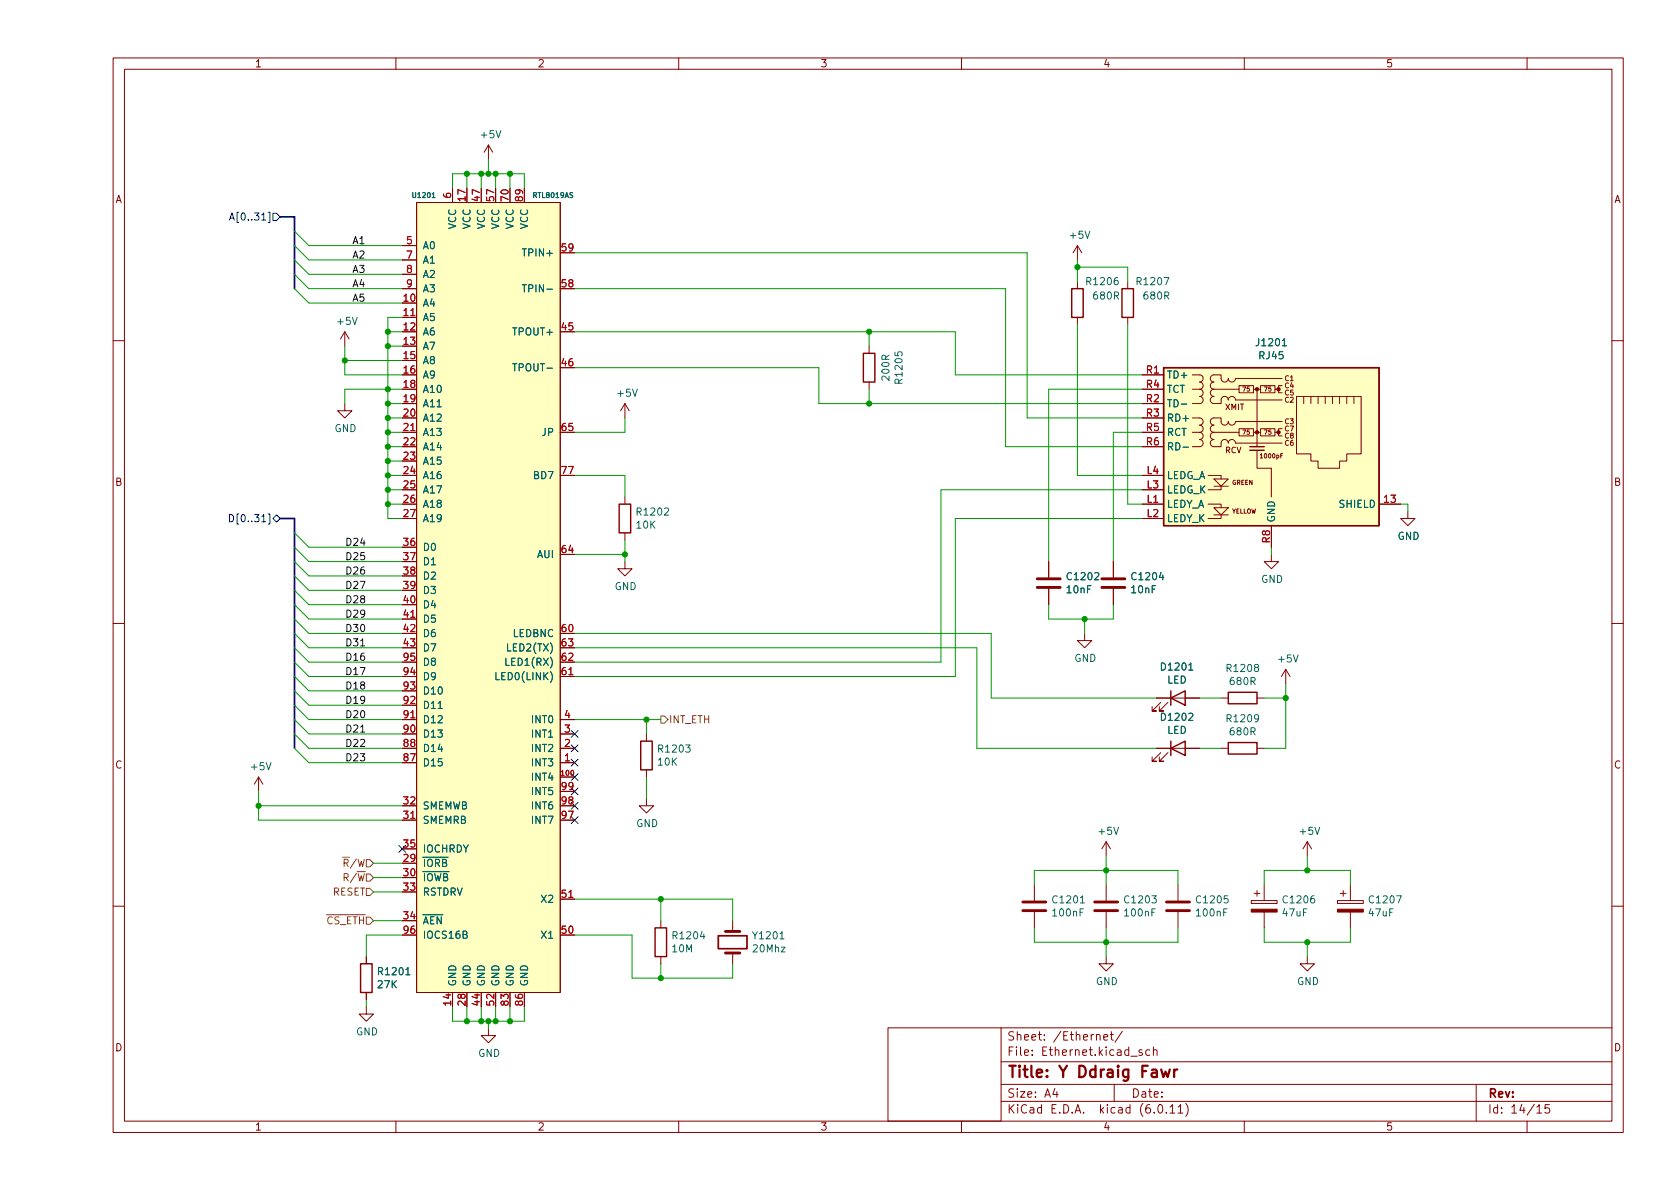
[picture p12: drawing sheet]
<svg xmlns="http://www.w3.org/2000/svg" width="297mm" height="210mm" viewBox="0 0 297 210" stroke-linecap="round" stroke-linejoin="round" font-family="sans-serif">
<g fill="none" stroke="#840000" stroke-width=".18">
<path d="M20 10.2h267v190.1h-267zM22 12.2h263v186.1h-263zM70 10.2v2M120 10.2v2M170 10.2v2M220 10.2v2M270 10.2v2M73.7 35.8h25.4v139.7h-25.4zM80 33.3v2.5M82.5 33.3v2.5M85.1 33.3v2.5M86.4 25.6l-.8 1.3"/>
<path d="M86.4 25.6v2.6M86.4 25.6l.7 1.3M87.6 33.3v2.5M90.2 33.3v2.5M92.7 33.3v2.5M61 58.7l-.8 1.2M61 58.7v2.5M61 58.7l.7 1.2M71.1 53.6h2.6M71.1 56.1h2.6M71.1 58.7h2.6M71.1 43.4h2.6"/>
<path d="M71.1 51h2.6M71.1 46h2.6M71.1 48.5h2.6M99.1 58.7h2.5M99.1 51h2.5M99.1 44.7h2.5M190.5 43.4v2.6M190.5 49.8v1.2M190.5 56.1v1.3M190.5 43.4l-.8 1.3M190.5 43.4l.8 1.3M199.4 49.8v1.2"/>
<path d="M199.4 56.1v1.3M20 60.2h2M61 71.4v1.2h1.2l-1.2 1.3-1.3-1.3h1.3M71.1 76.4h2.6M71.1 68.8h2.6M71.1 79h2.6M71.1 73.9h2.6M71.1 71.4h2.6M71.1 66.3h2.6M71.1 61.2h2.6M71.1 63.7h2.6M99.1 76.4h2.5"/>
<path d="M99.1 65h2.5M110.5 71.4v2.5M110.5 71.4l-.8 1.2M110.5 71.4l.8 1.2M153.7 61.2v1.3M153.7 67.6v1.2M201.9 76.4h3.8M201.9 68.8h3.8M201.9 79h3.8M201.9 73.9h3.8M201.9 71.4h3.8M201.9 66.3h3.8"/>
<path d="M210.8 73.9h1.3a.64 .64 0 0 1 .6 .6 .64 .64 0 0 1-.6 .7 .64 .64 0 0 1 .6 .6 .64 .64 0 0 1-.6 .6M210.8 66.3h1.3a.64 .64 0 0 1 .6 .6 .64 .64 0 0 1-.6 .7 .64 .64 0 0 1 .6 .6 .64 .64 0 0 1-.6 .6M210.8 76.4h1.3M210.8 68.8h1.3M212.1 76.4a.64 .64 0 0 1 .6 .7 .64 .64 0 0 1-.6 .6 .64 .64 0 0 1 .6 .7 .64 .64 0 0 1-.6 .6h-1.3M212.1 68.8a.64 .64 0 0 1 .6 .7 .64 .64 0 0 1-.6 .6 .64 .64 0 0 1 .6 .6 .64 .64 0 0 1-.6 .7h-1.3M214.6 76.4a.64 .64 0 0 0-.6 .7 .64 .64 0 0 0 .6 .6 .64 .64 0 0 0-.6 .7 .64 .64 0 0 0 .6 .6h1.3v-.6a.64 .64 0 0 1 .6-.7 .64 .64 0 0 1 .7 .7 .64 .64 0 0 1 .6-.7 .64 .64 0 0 1 .6 .7h8.3M214.6 68.8a.64 .64 0 0 0-.6 .7 .64 .64 0 0 0 .6 .6 .64 .64 0 0 0-.6 .6 .64 .64 0 0 0 .6 .7h1.3v-.7a.64 .64 0 0 1 .6-.6 .64 .64 0 0 1 .7 .6 .64 .64 0 0 1 .6-.6 .64 .64 0 0 1 .6 .6h8.3M214.6 76.4h4.5M214.6 68.8h4.5M219.1 75.8h2.5v1.3h-2.5zM219.1 68.2h2.5v1.3h-2.5z"/>
<path d="M221.6 76.4h1.3M221.6 68.8h1.3M222.2 79.6v3.2h2.6v5.1M222.2 68.8v10.2M222.9 75.8h2.5v1.3h-2.5zM222.9 68.2h2.5v1.3h-2.5zM225.4 76.4h.7M225.4 68.8h.7M226.7 75.8h-.6v1.3h.6M226.7 68.2h-.6v1.3h.6M226.7 74.5h-8.3a.64 .64 0 0 1-.6 .7 .64 .64 0 0 1-.6-.7 .64 .64 0 0 1-.7 .7 .64 .64 0 0 1-.6-.7v-.6h-1.3a.64 .64 0 0 0-.6 .6 .64 .64 0 0 0 .6 .7 .64 .64 0 0 0-.6 .6 .64 .64 0 0 0 .6 .6M226.7 66.9h-8.3a.64 .64 0 0 1-.6 .7 .64 .64 0 0 1-.6-.7 .64 .64 0 0 1-.7 .7 .64 .64 0 0 1-.6-.7v-.6h-1.3a.64 .64 0 0 0-.6 .6 .64 .64 0 0 0 .6 .7 .64 .64 0 0 0-.6 .6 .64 .64 0 0 0 .6 .6"/>
<path d="M229.2 70.1h11.5v10.2h-2.6v1.2h-1.2v1.3h-3.9v-1.3h-1.2v-1.2h-2.6zM230.5 70.1v1.3M231.8 70.1v1.3M233 70.1v1.3M234.3 70.1v1.3M235.6 70.1v1.3M236.9 70.1v1.3M238.1 70.1v1.3M239.4 70.1v1.3M285 60.2h2M71.1 89.1h2.6M71.1 91.7h2.6"/>
<path d="M71.1 86.6h2.6M71.1 84.1h2.6M71.1 81.5h2.6M71.1 96.8h2.6M71.1 99.3h2.6M99.1 84.1h2.5M99.1 98h2.5M110.5 99.3v1.3h1.3l-1.3 1.2-1.3-1.2h1.3M110.5 87.9v1.2M110.5 94.2v1.3M185.4 99.3v2.8M196.8 99.3v2.8"/>
<path d="M201.9 89.1h3.8M201.9 91.7h3.8M201.9 86.6h3.8M201.9 84.1h3.8M213.6 89.1h2.3v.7M213.6 84.1h2.3v.6M214.6 84.7h2.6l-1.3 1.3zM214.6 89.8h2.6l-1.3 1.3zM214.6 91.1h2.6M214.6 86h2.6M215.9 91.1v.6h-2.3M215.9 86v.6h-2.3"/>
<path d="M224.8 98v1.3h1.3l-1.3 1.3-1.3-1.3h1.3M224.8 93v3.8M226.4 80.6h.3M226.8 80.2h-.4v.8M243.8 89.1h3.8M248.9 90.4v1.3h1.3l-1.3 1.3-1.3-1.3h1.3M20 110.2h2M71.1 101.8h2.6M71.1 104.4h2.6M71.1 106.9h2.6M71.1 109.5h2.6M71.1 112h2.6"/>
<path d="M71.1 114.5h2.6M71.1 119.6h2.6M71.1 117.1h2.6M99.1 112h2.5M99.1 114.5h2.5M99.1 119.6h2.5M99.1 117.1h2.5M185.4 104.1v2.8M191.8 112v1.3h1.2l-1.2 1.2-1.3-1.2h1.3M196.8 104.1v2.8M227.3 118.4l-.7 1.2M227.3 118.4v2.5"/>
<path d="M227.3 118.4l.8 1.2M285 110.2h2M45.7 137.4l-.7 1.3M45.7 137.4v2.5M45.7 137.4l.8 1.3M71.1 132.3h2.6M71.1 134.9h2.6M71.1 129.8h2.6M71.1 127.2h2.6M71.1 124.7h2.6M71.1 122.2h2.6M99.1 132.3h2.5"/>
<path d="M99.1 134.9h2.5M99.1 137.4h2.5M99.1 129.8h2.5M99.1 127.2h2.5M99.1 139.9h2.5M114.3 129.8v1.3M114.3 136.1v1.3M204.5 132.3h7.6M204.5 123.4h7.6M205.2 133.1l-1.5 1.5h.8h-.8v-.7M205.2 124.2l-1.5 1.5h.8h-.8v-.7M206.5 133.1l-1.5 1.5h.7h-.7v-.7"/>
<path d="M206.5 124.2l-1.5 1.5h.7h-.7v-.7M215.9 132.3h1.3M215.9 123.4h1.3M222.2 132.3h1.3M222.2 123.4h1.3M71.1 152.6h2.6M71.1 155.2h2.6M71.1 145h2.6M71.1 142.5h2.6M71.1 157.7h2.6M71.1 150.1h2.6M99.1 145h2.5"/>
<path d="M99.1 142.5h2.5M99.1 159h2.5M114.3 141.2v1.3h1.3l-1.3 1.3-1.3-1.3h1.3M182.9 156.5v2.8M195.6 148.8l-.8 1.3M195.6 148.8v2.6M195.6 156.5v2.8M195.6 148.8l.7 1.3M208.3 156.5v2.8M221.2 159.3h4.6v.5h-4.6zM221.7 158h1.1M222.2 157.5v1"/>
<path d="M223.5 156.5v2.8M231.1 148.8l-.7 1.3M231.1 148.8v2.6M231.1 148.8l.8 1.3M236.5 159.3h4.5v.5h-4.5zM237 158h1M237.5 157.5v1M238.8 156.5v2.8M20 160.2h2M64.8 178v1.3h1.2l-1.2 1.3-1.3-1.3h1.3M64.8 169.2v1.2M64.8 175.5v1.3"/>
<path d="M71.1 162.8h2.6M71.1 165.3h2.6M80 175.5v2.5M82.5 175.5v2.5M85.1 175.5v2.5M87.6 175.5v2.5M90.2 175.5v2.5M92.7 175.5v2.5M99.1 165.3h2.5M116.8 162.8v1.3M116.8 169.2v1.2M129.5 162.8v1.9"/>
<path d="M129.5 168.5v1.9M182.9 161.3v2.8M195.6 169.2v1.2h1.2l-1.2 1.3-1.3-1.3h1.3M195.6 161.3v2.8M208.3 161.3v2.8M223.5 161.3v2.8M231.1 169.2v1.2h1.3l-1.3 1.3-1.2-1.3h1.2M238.8 161.3v2.8M285 160.2h2M70 198.3v2M86.4 181.9v1.2h1.2l-1.2 1.3-1.3-1.3h1.3M120 198.3v2"/>
<path d="M157 181.8h20v16.5h-20zM170 198.3v2M177 194.8h108M177 191.8h108M177 187.8h108M177 181.8h108M182.5 186.5v.1M182.5 185.7v.1M184.6 183.8v.1M184.6 183v.1M196.3 182.9h.6M196.5 182.4v1.3l.4 .2"/>
<path d="M197 191.8v3M198.4 182.4l-1.3 1.9M203.3 185.7l-.4-.1-.3 .3v.4l.1 .3h.6M203.9 185.8l.2-.2 .4 .1 .1 .9M203.9 185.1v1.5M209.6 195.1a1.72 1.72 0 0 1 0 2.3M220 198.3v2M261 191.8v6.5M270 198.3v2M273.9 195.3h-.7l-.1 .7 .3-.1 .5 .1 .1 .2-.1 .5-.2 .1-.6-.1"/>
</g>
<g fill="#ffffc2" stroke="#ffffc2" stroke-width=".18">
<path d="M205.7 65h38.1v28h-38.1z"/>
<path d="M73.7 35.8h25.4v139.7h-25.4z"/>
</g>
<g fill="none" stroke="#840000" stroke-width=".25">
<path d="M189.5 51h2v5.1h-2zM198.4 51h2v5.1h-2zM152.7 62.5h2v5.1h-2zM205.7 65h38.1v28h-38.1zM221 79.6h2.5M221 79h2.5M109.5 89.1h2v5.1h-2zM113.3 131.1h2v5h-2zM207 132.3l2.5-1.2v2.5zM207 123.4l2.5-1.2v2.5zM207 122.2v2.5M207 131.1v2.5"/>
<path d="M217.2 122.4h5v2.1h-5zM217.2 131.3h5v2h-5zM63.8 170.4h2v5.1h-2zM115.8 164.1h2.1v5.1h-2.1z"/>
</g>
<g fill="#840000" stroke="#840000" stroke-width=".25">
<circle cx="222.2" cy="76.4" r=".25"/>
<circle cx="222.2" cy="68.8" r=".25"/>
<circle cx="226.1" cy="76.4" r=".25"/>
<circle cx="226.1" cy="68.8" r=".25"/>
</g>
<g fill="none" stroke="#006464" stroke-width=".18">
<path d="M76.4 34.3l.3-.2v.8M76.4 34.9h.5M87.7 23.1l.4 1.3 .5-1.3M101.3 34.1h-.5a.37 .37 0 0 0 .4 .5v.3h-.4M62.3 56.1l.4 1.3 .5-1.3M96.7 51.1h1M191.8 40.9l.5 1.2 .4-1.2M197.6 49.1h-.4a.85 .85 0 0 0 0 1.3l.5-.2v-.4l-.2-.2h-.4l-.1 .2M205.8 49.1h.9l-.6 1.3M96.7 65.1h1M111.8 68.8l.5 1.3 .4-1.3M158.2 62.3v.6h.6l-.1-.1 .1-.5 .2-.1 .4 .1 .1 .1-.1 .5"/>
<path d="M208.9 71.5h.9M209.2 79.1h.9M226.7 60.2l.4-.3v1.2M226.7 61.1h.8M117.5 89.9l.5-.1 .2 .4-.8 .9h.8M97.3 118.8a1.46 1.46 0 0 1 0 1.9M97.3 116.2a1.46 1.46 0 0 1 0 1.9M193.6 101.4l.4-.1 .3 .3-.8 .9h.8M205.3 101.2l-.3 .9h.8M205.6 101.7v.8M210.2 117.6l.4-.4v1.3M210.2 118.5h.7"/>
<path d="M222 118l-.2-.2 .1-.2 .1-.1h.4l.1 .2v.2l-.6 .2-.1 .2 .1 .3 .1 .2 .4-.1 .1-.2v-.3l-.2-.2M228.7 115.8l.4 1.3 .4-1.3M47.1 134.9l.4 1.2 .4-1.2M77.5 125.3h.7M121.2 131.7h.8l-.4 .5 .4 .1v.6l-.2 .1-.6-.1M210.2 126.2l.5-.1 .2 .4-.8 .9h.8M222.5 126.9l-.2 .3-.4-.1-.1-.2 .1-.5h.4l.2 .1a.84 .84 0 0 1-.3 1.1h-.3M191 158.8l.4-.4v1.3M191 159.7h.7M196.9 146.3l.5 1.3 .4-1.3M203.7 158.4h.7l-.4 .5 .4 .1v.6l-.2 .1-.5-.1M217.1 158.4h-.6l-.1 .6 .2-.1h.4l.1 .2v.5l-.2 .1-.5-.1"/>
<path d="M232.3 158.4l-.3 .1a.85 .85 0 0 0 0 1.2l.4-.1 .1-.5-.3-.2h-.3l-.2 .2M232.5 146.3l.4 1.3 .4-1.3M246.9 158.4h.9l-.6 1.3M71.8 171.5l.3-.4v1.3M71.8 172.4h.7M74.8 161.8h3.5M124.1 164.7l-.3 .9h.8M124.4 165.2v.8M137.9 165.1l.4-.3v1.2M137.9 166h.7M138.1 167.5h.7l-.7 .8h.7M191.6 160.7h-.6v1.3"/>
<path d="M204.3 160.7h-.6v1.3M217 160.7h-.6v1.3"/>
</g>
<g fill="#840000" stroke="#840000" stroke-width=".18">
<path d="M236.5 160.8h4.5v.5h-4.5z"/>
<path d="M221.2 160.8h4.6v.5h-4.6z"/>
</g>
<path d="M127 165.5h5.1v2.3h-5.1z" fill="none" stroke="#840000" stroke-width=".3"/>
<path d="M183.4 103.9h4.1M183.4 102.4h4.1M194.8 103.9h4.1M194.8 102.4h4.1M180.8 159.5h4.1M193.5 159.5h4.1M206.2 159.5h4.1M128.3 164.7h2.5M128.3 168.5h2.5M180.8 161h4.1M193.5 161h4.1M206.2 161h4.1" fill="none" stroke="#840000" stroke-width=".51"/>
<path d="M72.6 55.8h.8M72.6 76.1h.8M72.6 109.2h.8M100.6 119.3h.7M72.6 126.9h.8M72.6 144.7h.8M100.6 158.7h.7" fill="none" stroke="#a90000" stroke-width=".18"/>
<g fill="none" stroke="#000084" stroke-width=".18">
<path d="M46.3 38.9h.7M47.4 37.5h.3v1.8h-.3M48.3 37.7h.6l.6 .6-.6 .7h-.6zM46.3 92.3h.7M47.4 90.9h.3v1.8h-.3M48.3 91.7l.6-.6 .6 .6-.6 .6zM101 134.3l1.2 1.2M101 139.3l1.2 1.3M101 136.8l1.2 1.2M101 131.7l1.2 1.2M101 129.2l1.2 1.2M102.2 134.3l-1.2 1.2"/>
<path d="M102.2 139.3l-1.2 1.3M102.2 136.8l-1.2 1.2M102.2 131.7l-1.2 1.2M102.2 129.2l-1.2 1.2M70.5 149.5l1.2 1.2M71.7 149.5l-1.2 1.2M101 141.9l1.2 1.2M101 144.4l1.2 1.2M102.2 141.9l-1.2 1.2M102.2 144.4l-1.2 1.2"/>
</g>
<path d="M116.8 126.6h.7l.6 .6-.6 .7h-.7zM60.5 151.6h1.3M64.8 157.1h.6l.6 .6-.6 .7h-.6zM57.7 161.8h6.9" fill="none" stroke="#725600" stroke-width=".18"/>
<path d="M63.8 114.2h.7M63.8 129.5h.7" fill="none" stroke="#0f0f0f" stroke-width=".18"/>
<path d="M49.5 38.3h2.6v12.7M49.5 91.7h2.6v40.6" fill="none" stroke="#000084" stroke-width=".3"/>
<g fill="none" stroke="#009600" stroke-width=".18">
<path d="M80 33.3v-2.6h12.7v2.6M82.5 30.7v2.6M85.1 30.7v2.6M86.4 28.2v2.5M87.6 30.7v2.6M90.2 30.7v2.6M52.1 46l2.5 2.5h16.5M52.1 40.9l2.5 2.5h16.5M52.1 43.4l2.5 2.6h16.5M52.1 48.5l2.5 2.5h16.5M52.1 51l2.5 2.6h16.5M68.6 58.7h2.5"/>
<path d="M71.1 56.1h-2.5v35.6h2.5M101.6 44.7h80v29.2h20.3M101.6 58.7h67.3v7.6h33M101.6 51h76.2v28h24.1M153.7 58.7v2.5M190.5 57.4v26.7h11.4M190.5 47.2h8.9v2.6M190.5 46v3.8M199.4 57.4v31.7h2.5M61 61.2v5.1h10.1M61 63.7h10.1M68.6 76.4h2.5"/>
<path d="M68.6 73.9h2.5M68.6 61.2h2.5M68.6 71.4h2.5M68.6 79h2.5M71.1 68.8h-10.1v2.6M101.6 65h43.2v6.4h57.1M110.5 73.9v2.5h-8.9M153.7 68.8v2.6M201.9 76.4h-5.1v22.9M201.9 68.8h-16.5v30.5M52.1 96.8l2.5 2.5h16.5M52.1 99.3l2.5 2.5h16.5"/>
<path d="M52.1 94.2l2.5 2.6h16.5M68.6 84.1h2.5M68.6 86.6h2.5M68.6 81.5h2.5M68.6 89.1h2.5M101.6 84.1h8.9v3.8M101.6 98h8.9M110.5 95.5v3.8M201.9 86.6h-35.5v30.5h-64.8M201.9 91.7h-33v27.9h-67.3M224.8 96.8v1.2M247.6 89.1h1.3v1.3"/>
<path d="M52.1 114.5l2.5 2.6h16.5M52.1 117.1l2.5 2.5h16.5M52.1 119.6l2.5 2.6h16.5M52.1 106.9l2.5 2.6h16.5M52.1 109.5l2.5 2.5h16.5M52.1 112l2.5 2.5h16.5M52.1 104.4l2.5 2.5h16.5M52.1 101.8l2.5 2.6h16.5M101.6 114.5h71.1v17.8h31.8M101.6 112h73.7v11.4h29.2M185.4 106.9v2.6h11.4v-2.6M191.8 109.5v2.5"/>
<path d="M45.7 139.9v5.1h25.4M52.1 129.8l2.5 2.5h16.5M52.1 132.3l2.5 2.6h16.5M52.1 124.7l2.5 2.5h16.5M52.1 122.2l2.5 2.5h16.5M52.1 127.2l2.5 2.6h16.5M101.6 127.2h15.2M114.3 127.2v2.6M114.3 137.4v3.8M212.1 132.3h3.8M212.1 123.4h3.8M223.5 123.4h3.8"/>
<path d="M227.3 120.9v11.4h-3.8M45.7 142.5h25.4M66 152.6h5.1M66 155.2h5.1M66 157.7h5.1M101.6 159h27.9v3.8M116.8 159v3.8M182.9 156.5v-2.6h25.4v2.6M195.6 151.4v5.1M223.5 156.5v-2.6h15.3v2.6M231.1 151.4v2.5M64.8 176.8v1.2"/>
<path d="M66 162.8h5.1M71.1 165.3h-6.3v3.9M80 178v2.6h12.7v-2.6M82.5 178v2.6M85.1 178v2.6M87.6 178v2.6M90.2 178v2.6M101.6 165.3h10.2v7.7h17.7v-2.6M116.8 170.4v2.6M182.9 164.1v2.5h25.4v-2.5M195.6 164.1v5.1M223.5 164.1v2.5h15.3v-2.5"/>
<path d="M231.1 166.6v2.6M86.4 180.6v1.3"/>
</g>
<g fill="#009600" stroke="#009600" stroke-width=".18">
<circle cx="68.6" cy="76.4" r=".46"/>
<circle cx="68.6" cy="79" r=".46"/>
<circle cx="68.6" cy="86.6" r=".46"/>
<circle cx="68.6" cy="84.1" r=".46"/>
<circle cx="68.6" cy="89.1" r=".46"/>
<circle cx="68.6" cy="71.4" r=".46"/>
<circle cx="68.6" cy="68.8" r=".46"/>
<circle cx="68.6" cy="73.9" r=".46"/>
<circle cx="110.5" cy="98" r=".46"/>
<circle cx="68.6" cy="81.5" r=".46"/>
<circle cx="45.7" cy="142.5" r=".46"/>
<circle cx="82.5" cy="180.6" r=".46"/>
<circle cx="85.1" cy="180.6" r=".46"/>
<circle cx="86.4" cy="180.6" r=".46"/>
<circle cx="61" cy="63.7" r=".46"/>
<circle cx="68.6" cy="61.2" r=".46"/>
<circle cx="68.6" cy="58.7" r=".46"/>
<circle cx="153.7" cy="71.4" r=".46"/>
<circle cx="191.8" cy="109.5" r=".46"/>
<circle cx="87.6" cy="180.6" r=".46"/>
<circle cx="90.2" cy="180.6" r=".46"/>
<circle cx="114.3" cy="127.2" r=".46"/>
<circle cx="116.8" cy="173" r=".46"/>
<circle cx="116.8" cy="159" r=".46"/>
<circle cx="90.2" cy="30.7" r=".46"/>
<circle cx="82.5" cy="30.7" r=".46"/>
<circle cx="85.1" cy="30.7" r=".46"/>
<circle cx="153.7" cy="58.7" r=".46"/>
<circle cx="87.6" cy="30.7" r=".46"/>
<circle cx="86.4" cy="30.7" r=".46"/>
<circle cx="190.5" cy="47.2" r=".46"/>
<circle cx="231.1" cy="166.6" r=".46"/>
<circle cx="195.6" cy="166.6" r=".46"/>
<circle cx="195.6" cy="153.9" r=".46"/>
<circle cx="227.3" cy="123.4" r=".46"/>
<circle cx="231.1" cy="153.9" r=".46"/>
</g>
<g font-size="2.8" fill="#840000">
<text x="178" y="191.2">Title:</text>
<text x="187.3" y="191.2">Y Ddraig</text>
<text x="202.4" y="191.2">Fawr</text>
</g>
<g font-size="2.1" fill="#840000">
<text x="178" y="184.5">Sheet:</text>
<text x="186.2" y="184.5">/Ethernet/</text>
<text x="178" y="187.2">File:</text>
<text x="184.1" y="187.2">Ethernet.kicad_sch</text>
<text x="178" y="197.4">KiCad</text>
<text x="178" y="194.6">Size:</text>
<text x="184.7" y="194.6">A4</text>
<text x="185.7" y="197.4">E.D.A.</text>
<text x="194.6" y="197.4">kicad</text>
<text x="200" y="194.6">Date:</text>
<text x="201.8" y="197.4">(6.0.11)</text>
<text x="263" y="194.6">Rev:</text>
<text x="263" y="197.4">Id:</text>
<text x="267.1" y="197.4">14/15</text>
</g>
<g font-size="1.8" fill="#840000">
<text x="45" y="12.3">1</text>
<text x="95" y="12.3">2</text>
<text x="145" y="12.3">3</text>
<text x="195" y="12.3">4</text>
<text x="245" y="12.3">5</text>
<text x="20.4" y="36.3">A</text>
<text x="285.4" y="36.3">A</text>
<text x="20.3" y="86.3">B</text>
<text x="285.3" y="86.3">B</text>
<text x="20.3" y="136.3">C</text>
<text x="285.3" y="136.3">C</text>
<text x="20.3" y="186.3">D</text>
<text x="285.3" y="186.3">D</text>
<text x="45" y="200.3">1</text>
<text x="95" y="200.3">2</text>
<text x="145" y="200.3">3</text>
<text x="195" y="200.3">4</text>
<text x="245" y="200.3">5</text>
</g>
<g font-size="1.8" fill="#006464">
<text x="84.7" y="24.8">+5V</text>
<text x="81" y="40.6" transform="rotate(-90 81 40.6)">VCC</text>
<text x="83.6" y="40.6" transform="rotate(-90 83.6 40.6)">VCC</text>
<text x="86.1" y="40.6" transform="rotate(-90 86.1 40.6)">VCC</text>
<text x="88.7" y="40.6" transform="rotate(-90 88.7 40.6)">VCC</text>
<text x="91.2" y="40.6" transform="rotate(-90 91.2 40.6)">VCC</text>
<text x="93.7" y="40.6" transform="rotate(-90 93.7 40.6)">VCC</text>
<text x="74.7" y="44.5">A0</text>
<text x="74.7" y="47">A1</text>
<text x="92.1" y="45.7">TPIN+</text>
<text x="188.9" y="42.6">+5V</text>
<text x="74.7" y="49.5">A2</text>
<text x="74.7" y="52.1">A3</text>
<text x="92.1" y="52.1">TPIN-</text>
<text x="191.8" y="50.8">R1206</text>
<text x="193" y="53.3">680R</text>
<text x="200.7" y="50.8">R1207</text>
<text x="201.9" y="53.3">680R</text>
<text x="59.3" y="57.8">+5V</text>
<text x="74.7" y="54.6">A4</text>
<text x="74.7" y="57.2">A5</text>
<text x="74.7" y="59.7">A6</text>
<text x="90.5" y="59.7">TPOUT+</text>
<text x="74.7" y="62.2">A7</text>
<text x="74.7" y="64.8">A8</text>
<text x="221.8" y="61.6">J1201</text>
<text x="222.4" y="63.9">RJ45</text>
<text x="74.7" y="67.3">A9</text>
<text x="74.7" y="69.9">A10</text>
<text x="90.5" y="66">TPOUT-</text>
<text x="108.9" y="70.5">+5V</text>
<text x="157.6" y="67.5" transform="rotate(-90 157.6 67.5)">200R</text>
<text x="160" y="68.1" transform="rotate(-90 160 68.1)">R1205</text>
<text x="206.2" y="67.3">TD+</text>
<text x="206.2" y="69.9">TCT</text>
<text x="59.1" y="76.8">GND</text>
<text x="74.7" y="72.4">A11</text>
<text x="74.7" y="74.9">A12</text>
<text x="74.7" y="77.5">A13</text>
<text x="95.7" y="77.5">JP</text>
<text x="206.2" y="72.4">TD-</text>
<text x="206.2" y="74.9">RD+</text>
<text x="206.2" y="77.5">RCT</text>
<text x="74.7" y="80">A14</text>
<text x="74.7" y="82.6">A15</text>
<text x="206.2" y="80">RD-</text>
<text x="74.7" y="85.1">A16</text>
<text x="74.7" y="87.6">A17</text>
<text x="94.1" y="85.1">BD7</text>
<text x="206.2" y="87.6">LEDG_K</text>
<text x="206.2" y="85.1">LEDG_A</text>
<text x="74.7" y="90.2">A18</text>
<text x="74.7" y="92.7">A19</text>
<text x="112.3" y="91.5">R1202</text>
<text x="112.3" y="93.9">10K</text>
<text x="206.2" y="90.2">LEDY_A</text>
<text x="206.2" y="92.7">LEDY_K</text>
<text x="225.8" y="92.5" transform="rotate(-90 225.8 92.5)">GND</text>
<text x="236.6" y="90.2">SHIELD</text>
<text x="247" y="95.8">GND</text>
<text x="74.7" y="97.8">D0</text>
<text x="74.7" y="100.3">D1</text>
<text x="94.9" y="99.1">AUI</text>
<text x="74.7" y="102.9">D2</text>
<text x="74.7" y="105.4">D3</text>
<text x="74.7" y="108">D4</text>
<text x="108.6" y="104.7">GND</text>
<text x="188.3" y="103">C1202</text>
<text x="188.3" y="105.3">10nF</text>
<text x="199.8" y="103">C1204</text>
<text x="199.8" y="105.3">10nF</text>
<text x="222.9" y="103.5">GND</text>
<text x="74.7" y="110.5">D5</text>
<text x="74.7" y="113">D6</text>
<text x="90.6" y="113">LEDBNC</text>
<text x="74.7" y="115.6">D7</text>
<text x="74.7" y="118.1">D8</text>
<text x="89.1" y="118.1">LED1(RX)</text>
<text x="89.4" y="115.6">LED2(TX)</text>
<text x="189.9" y="117.4">GND</text>
<text x="205" y="118.9">D1201</text>
<text x="216.6" y="119.2">R1208</text>
<text x="225.7" y="117.5">+5V</text>
<text x="74.7" y="125.7">D11</text>
<text x="74.7" y="123.2">D10</text>
<text x="74.7" y="120.7">D9</text>
<text x="87.3" y="120.7">LED0(LINK)</text>
<text x="206.3" y="121.3">LED</text>
<text x="217.2" y="121.5">680R</text>
<text x="74.7" y="130.8">D13</text>
<text x="74.7" y="128.3">D12</text>
<text x="93.8" y="130.8">INT1</text>
<text x="93.8" y="128.3">INT0</text>
<text x="205" y="127.8">D1202</text>
<text x="206.3" y="130.2">LED</text>
<text x="216.6" y="128.1">R1209</text>
<text x="217.2" y="130.4">680R</text>
<text x="44.1" y="136.6">+5V</text>
<text x="74.7" y="135.9">D15</text>
<text x="74.7" y="133.4">D14</text>
<text x="93.8" y="135.9">INT3</text>
<text x="93.8" y="133.4">INT2</text>
<text x="116.1" y="133.5">R1203</text>
<text x="116.1" y="135.8">10K</text>
<text x="74.7" y="143.5">SMEMWB</text>
<text x="93.8" y="138.4">INT4</text>
<text x="93.8" y="143.5">INT6</text>
<text x="93.8" y="141">INT5</text>
<text x="74.7" y="146.1">SMEMRB</text>
<text x="93.8" y="146.1">INT7</text>
<text x="112.4" y="146.6">GND</text>
<text x="193.9" y="148">+5V</text>
<text x="229.5" y="148">+5V</text>
<text x="74.7" y="153.7">~{IORB}</text>
<text x="74.7" y="151.1">IOCHRDY</text>
<text x="74.7" y="156.2">~{IOWB}</text>
<text x="74.7" y="158.8">RSTDRV</text>
<text x="95.5" y="160">X2</text>
<text x="185.8" y="160.1">C1201</text>
<text x="198.5" y="160.1">C1203</text>
<text x="211.2" y="160.1">C1205</text>
<text x="226.5" y="160.1">C1206</text>
<text x="241.8" y="160.1">C1207</text>
<text x="74.7" y="163.8">~{AEN}</text>
<text x="74.7" y="166.4">IOCS16B</text>
<text x="95.5" y="166.4">X1</text>
<text x="118.6" y="166.5">R1204</text>
<text x="132.9" y="166.5">Y1201</text>
<text x="185.8" y="162.4">100nF</text>
<text x="198.5" y="162.4">100nF</text>
<text x="211.2" y="162.4">100nF</text>
<text x="226.5" y="162.4">47uF</text>
<text x="241.8" y="162.4">47uF</text>
<text x="66.6" y="172.8">R1201</text>
<text x="118.6" y="168.8">10M</text>
<text x="132.9" y="168.8">20Mhz</text>
<text x="66.6" y="175.1">27K</text>
<text x="81" y="174.5" transform="rotate(-90 81 174.5)">GND</text>
<text x="83.6" y="174.5" transform="rotate(-90 83.6 174.5)">GND</text>
<text x="86.1" y="174.5" transform="rotate(-90 86.1 174.5)">GND</text>
<text x="88.7" y="174.5" transform="rotate(-90 88.7 174.5)">GND</text>
<text x="91.2" y="174.5" transform="rotate(-90 91.2 174.5)">GND</text>
<text x="93.7" y="174.5" transform="rotate(-90 93.7 174.5)">GND</text>
<text x="193.7" y="174.6">GND</text>
<text x="229.3" y="174.6">GND</text>
<text x="62.9" y="183.5">GND</text>
<text x="84.5" y="187.3">GND</text>
</g>
<g font-size="1.8" fill="#a90000">
<text x="79.8" y="35.2" transform="rotate(-90 79.8 35.2)">6</text>
<text x="82.3" y="35.8" transform="rotate(-90 82.3 35.8)">17</text>
<text x="84.8" y="35.8" transform="rotate(-90 84.8 35.8)">47</text>
<text x="87.4" y="35.8" transform="rotate(-90 87.4 35.8)">57</text>
<text x="89.9" y="35.8" transform="rotate(-90 89.9 35.8)">70</text>
<text x="92.5" y="35.8" transform="rotate(-90 92.5 35.8)">89</text>
<text x="71.7" y="43.2">5</text>
<text x="71.7" y="45.7">7</text>
<text x="99" y="44.4">59</text>
<text x="71.1" y="53.3">10</text>
<text x="71.7" y="48.3">8</text>
<text x="71.7" y="50.8">9</text>
<text x="99" y="50.8">58</text>
<text x="71.1" y="55.9">11</text>
<text x="71.1" y="58.4">12</text>
<text x="99" y="58.4">45</text>
<text x="71.1" y="61">13</text>
<text x="71.1" y="63.5">15</text>
<text x="99" y="64.8">46</text>
<text x="71.1" y="66">16</text>
<text x="71.1" y="68.6">18</text>
<text x="71.1" y="71.1">19</text>
<text x="202.5" y="66">R1</text>
<text x="202.5" y="71.1">R2</text>
<text x="202.5" y="68.6">R4</text>
<text x="71.1" y="73.7">20</text>
<text x="71.1" y="76.2">21</text>
<text x="99" y="76.2">65</text>
<text x="202.5" y="73.7">R3</text>
<text x="202.5" y="76.2">R5</text>
<text x="71.1" y="78.7">22</text>
<text x="71.1" y="81.3">23</text>
<text x="71.1" y="83.8">24</text>
<text x="99" y="83.8">77</text>
<text x="202.5" y="78.7">R6</text>
<text x="202.6" y="83.8">L4</text>
<text x="71.1" y="86.4">25</text>
<text x="71.1" y="88.9">26</text>
<text x="202.6" y="88.9">L1</text>
<text x="202.6" y="86.4">L3</text>
<text x="244.5" y="88.9">13</text>
<text x="71.1" y="91.4">27</text>
<text x="202.6" y="91.4">L2</text>
<text x="71.1" y="96.5">36</text>
<text x="71.1" y="99.1">37</text>
<text x="71.1" y="101.6">38</text>
<text x="99" y="97.8">64</text>
<text x="224.5" y="96.2" transform="rotate(-90 224.5 96.2)">R8</text>
<text x="71.1" y="104.1">39</text>
<text x="71.1" y="106.7">40</text>
<text x="71.1" y="109.2">41</text>
<text x="71.1" y="111.8">42</text>
<text x="99" y="111.8">60</text>
<text x="71.1" y="114.3">43</text>
<text x="71.1" y="119.4">94</text>
<text x="71.1" y="116.8">95</text>
<text x="99" y="119.4">61</text>
<text x="99" y="116.8">62</text>
<text x="99" y="114.3">63</text>
<text x="71.1" y="124.5">92</text>
<text x="71.1" y="121.9">93</text>
<text x="71.1" y="129.5">90</text>
<text x="71.1" y="127">91</text>
<text x="99.6" y="129.5">3</text>
<text x="99.6" y="127">4</text>
<text x="71.1" y="134.6">87</text>
<text x="71.1" y="132.1">88</text>
<text x="99.6" y="134.6">1</text>
<text x="99.6" y="132.1">2</text>
<text x="71.1" y="142.2">32</text>
<text x="99" y="142.2">98</text>
<text x="99" y="139.7">99</text>
<text x="71.1" y="144.8">31</text>
<text x="71.1" y="149.9">35</text>
<text x="99" y="144.8">97</text>
<text x="71.1" y="152.4">29</text>
<text x="71.1" y="154.9">30</text>
<text x="71.1" y="157.5">33</text>
<text x="99" y="158.7">51</text>
<text x="71.1" y="162.6">34</text>
<text x="71.1" y="165.1">96</text>
<text x="99" y="165.1">50</text>
<text x="79.8" y="178.1" transform="rotate(-90 79.8 178.1)">14</text>
<text x="82.3" y="178.1" transform="rotate(-90 82.3 178.1)">28</text>
<text x="84.8" y="178.1" transform="rotate(-90 84.8 178.1)">44</text>
<text x="87.4" y="178.1" transform="rotate(-90 87.4 178.1)">52</text>
<text x="89.9" y="178.1" transform="rotate(-90 89.9 178.1)">83</text>
<text x="92.5" y="178.1" transform="rotate(-90 92.5 178.1)">86</text>
</g>
<g font-size="1.8" fill="#000084">
<text x="40.4" y="39.4">A[0..31]</text>
<text x="40.2" y="92.7">D[0..31]</text>
</g>
<g font-size="1.8" fill="#0f0f0f">
<text x="62.2" y="43.2">A1</text>
<text x="62.2" y="45.7">A2</text>
<text x="62.2" y="53.3">A5</text>
<text x="62.2" y="50.8">A4</text>
<text x="62.2" y="48.2">A3</text>
<text x="61" y="96.5">D24</text>
<text x="61" y="101.6">D26</text>
<text x="61" y="99">D25</text>
<text x="61" y="104.1">D27</text>
<text x="61" y="106.7">D28</text>
<text x="61" y="111.7">D30</text>
<text x="61" y="109.2">D29</text>
<text x="61" y="119.4">D17</text>
<text x="61" y="116.8">D16</text>
<text x="61" y="114.3">D31</text>
<text x="61" y="121.9">D18</text>
<text x="61" y="124.4">D19</text>
<text x="61" y="129.5">D21</text>
<text x="61" y="127">D20</text>
<text x="61" y="132.1">D22</text>
<text x="61" y="134.6">D23</text>
</g>
<g font-size="1.8" fill="#725600">
<text x="118.2" y="128.3">INT_ETH</text>
<text x="60.5" y="153.7">~{R}/W</text>
<text x="58.8" y="158.8">RESET</text>
<text x="60.5" y="156.2">R/~{W}</text>
<text x="57.6" y="163.8">~{CS_ETH}</text>
</g>
<g font-size="1.4" fill="#840000">
<text x="216.5" y="72.8">XMIT</text>
<text x="216.5" y="80.4">RCV</text>
</g>
<g font-size="1.2" fill="#006464">
<text x="72.7" y="35.3">U1201</text>
<text x="94.1" y="35.3">RTL8019AS</text>
</g>
<g font-size="1.2" fill="#840000">
<text x="227" y="67.6">C1</text>
<text x="227" y="71.4">C2</text>
<text x="227" y="68.9">C4</text>
<text x="227" y="70.2">C5</text>
<text x="227" y="75.3">C3</text>
<text x="227" y="76.5">C7</text>
<text x="227" y="77.8">C8</text>
<text x="227" y="79.1">C6</text>
</g>
<text font-size="1.2" fill="#a90000" x="99" y="137.2">100</text>
<g font-size="1.1" fill="#840000">
<text x="219.5" y="69.4">75</text>
<text x="223.4" y="69.4">75</text>
<text x="219.5" y="77.1">75</text>
<text x="223.4" y="77.1">75</text>
<text x="222.6" y="81.3">1000pF</text>
<text x="217.8" y="86">GREEN</text>
<text x="217.8" y="91">YELLOW</text>
</g>
</svg>
